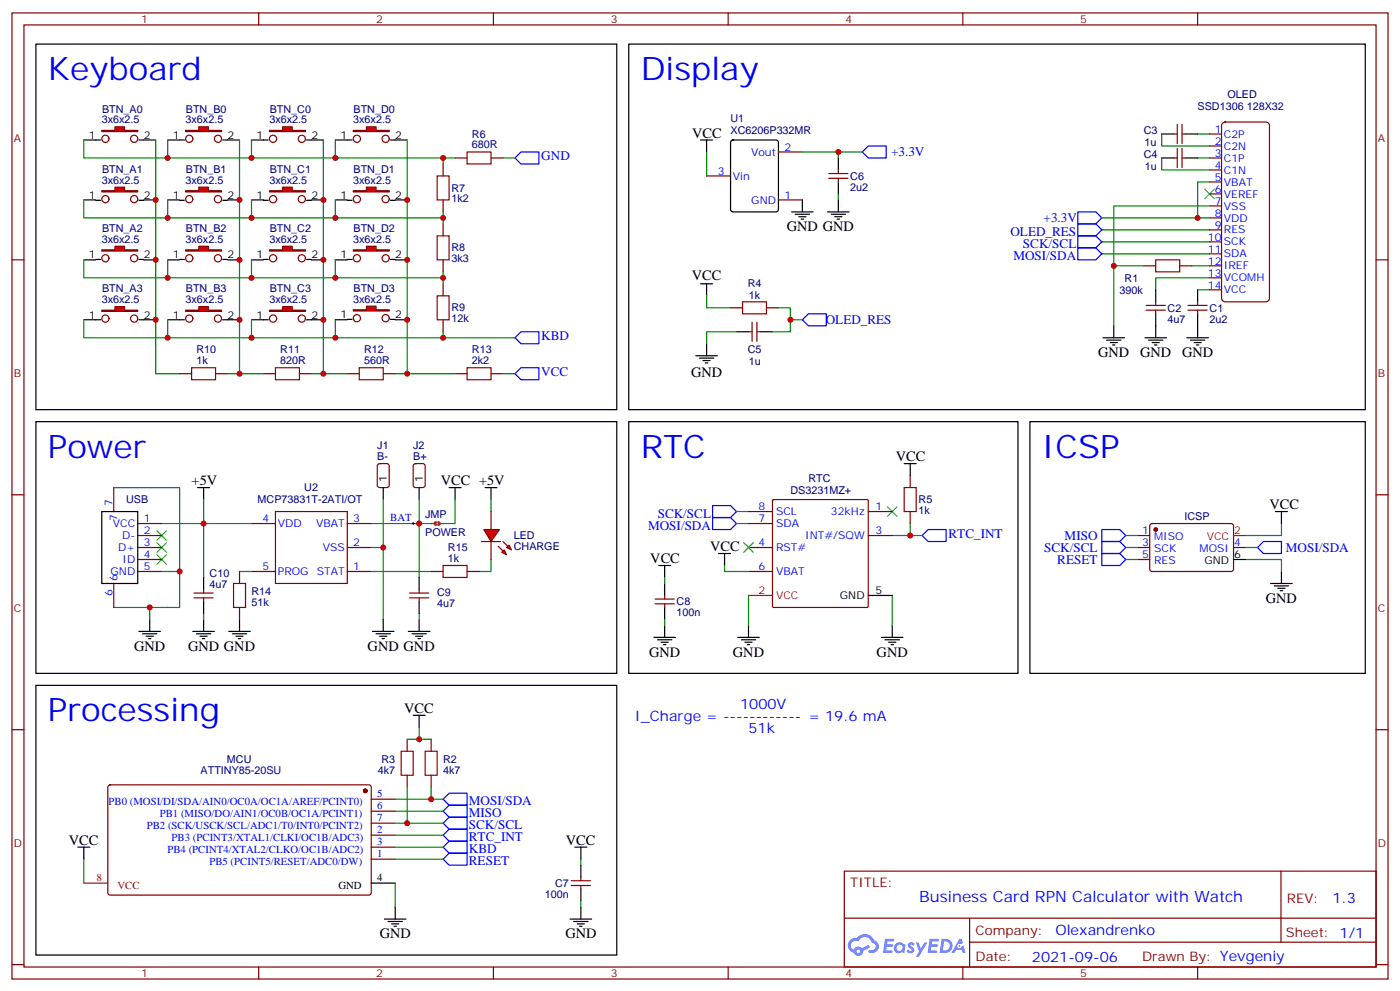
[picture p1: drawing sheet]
<svg xmlns="http://www.w3.org/2000/svg" width="412mm" height="292mm" viewBox="0 0 412 292" stroke-linecap="round" stroke-linejoin="round" font-family="sans-serif">
<g fill="none" stroke="#870000" stroke-width=".35">
<path d="M3.5 3.8h405.4v284.3h-405.4zM7.1 7.3h398.2v277.3h-398.2zM76.2 3.8v3.5M145.3 3.8v3.5M214.5 3.8v3.5M283.6 3.8v3.5M352.8 3.8v3.5M3.5 76.5h3.6M405.3 76.5h3.6M3.5 145.6h3.6M405.3 145.6h3.6M3.5 214.8h3.6"/>
<path d="M405.3 214.8h3.6M248.7 256.4h156.6v28.2h-156.6zM377.3 256.4v20.9M248.7 270.2h156.5M285.6 277.3h119.6M285.6 270.2v14.2M3.5 283.9h3.6M76.2 284.6v3.5M145.3 284.6v3.5M214.5 284.6v3.5M283.6 284.6v3.5M352.8 284.6v3.5"/>
<path d="M405.3 283.9h3.6"/>
</g>
<g fill="#5487ff">
<path d="M267.7 277.6a1.22 1.22 0 0 1 1.7 .2l-.4 .6a.47 .47 0 0 0-.3-.4 .47 .47 0 0 0-.5 .2l.1 .2a1.14 1.14 0 0 1 .8 1.8 1.14 1.14 0 0 1-1.9 0l-.2-.2 .5-.6 .7 .5a.29 .29 0 0 0 .3-.3 .29 .29 0 0 0-.2-.3 1.04 1.04 0 0 1-.6-1.7z"/>
<path d="M260.7 276.3h2.4l.3 .2-.2 .5-1.8 .1-.1 .8h1.5l.3 .4-.3 .4h-1.6l-.2 1.1h1.7l.2 .3-.2 .3-2.6 .1z"/>
<path d="M273.8 276.3h2.4l.3 .2-.1 .5-1.8 .1-.2 .8h1.6l.3 .4-.4 .4h-1.6l-.1 1.1h1.7l.2 .3-.2 .3-2.6 .1z"/>
<path d="M282.6 276.3h.7l.3 1.3-.6 .3a.69 .69 0 0 0-1 .3 .69 .69 0 0 0 .4 .9 .69 .69 0 0 0 .9-.6l.5-.2 .6 2.2h-.8l-.2-.9h-1.8l-.5 .9h-.8z"/>
<path d="M269.8 277.4h.8l.6 1.8 1.1-1.8h.9l-2.6 4.2h-.8l.9-1.5z"/>
<path d="M277.4 276.3l-.6 4.2h1.3a2.11 2.11 0 0 0 2.5-2.1 2.11 2.11 0 0 0-2.5-2.1zM278.1 277.1a1.39 1.39 0 0 1 1.7 1.4 1.39 1.39 0 0 1-1.8 1.3h-.3z"/>
<path d="M263.7 277.9a1.54 1.54 0 0 0-.1 2.2 1.54 1.54 0 0 0 2.2 .1l.6 .3 .3-2.3-.2-.3h-.4a1.49 1.49 0 0 0-2.4 0zM264 278.9a.94 .94 0 0 1 1.8 0 .94 .94 0 0 1-1.8 0z"/>
<path d="M250.4 276.7a2.18 2.18 0 0 0 1.1 3.7 1.44 1.44 0 0 0 1.6 .9 1.44 1.44 0 0 0 1.2-1.4l2-1.1-.5-.7-1.9 1a1.47 1.47 0 0 0-2.4 .4 1.39 1.39 0 0 1-.7-1.9 1.39 1.39 0 0 1 2-.5 2.12 2.12 0 0 1 2.2-1.3 2.12 2.12 0 0 1 1.9 1.7 1.14 1.14 0 0 1 1.1 1.4 1.14 1.14 0 0 1-1.7 .7 .43 .43 0 0 0-.5 .4 .43 .43 0 0 0 .4 .5 1.98 1.98 0 0 0 2.5-1.2 1.98 1.98 0 0 0-1.2-2.6 3.1 3.1 0 0 0-5.3-.6l-.9 .1zM252.3 280a.55 .55 0 0 1 1.1 0 .55 .55 0 0 1-1.1 0z"/>
<circle cx="282.6" cy="278.4" r=".26"/>
</g>
<path d="M24.7 41.2h3.5M42.3 41.2h3.6M374.3 171.7h6.3M375.4 172.4h4.2M376.4 173.1h2.1M377.1 173.8h.7M377.5 168.2v3.5" fill="none" stroke="#000" stroke-width=".35"/>
<path d="M324.6 155.9h5.2l1.8 1.7-1.8 1.8h-5.2zM324.6 159.4h5.2l1.8 1.7-1.8 1.8h-5.2zM324.6 162.9h5.2l1.8 1.8-1.8 1.7h-5.2zM370.4 161.1l1.8-1.7h5.3v3.5h-5.3z" fill="none" stroke="#00f" stroke-width=".35"/>
<path d="M377.5 154.1v3.5h-10.6M366.9 164.7h10.6v3.5" fill="none" stroke="#008700" stroke-width=".35"/>
<path d="M30 38.4h3.9v-1.1h2.8v1.1h3.9v.3h-10.6z" fill="#f00" stroke="#870000" stroke-width=".35"/>
<g fill="none" stroke="#870000" stroke-width=".35">
<circle cx="31" cy="40.9" r="1.06"/>
<circle cx="39.5" cy="40.9" r="1.06"/>
</g>
<path d="M24.7 58.8h3.5M28.2 41.2h1.4M40.9 41.2h1.4M42.3 58.8h3.6" fill="none" stroke="#000" stroke-width=".35"/>
<path d="M30 56.1h3.9v-1h2.8v1h3.9v.4h-10.6z" fill="#f00" stroke="#870000" stroke-width=".35"/>
<g fill="none" stroke="#870000" stroke-width=".35">
<circle cx="31" cy="58.6" r="1.06"/>
<circle cx="39.5" cy="58.6" r="1.06"/>
</g>
<path d="M28.2 59h1.4M40.9 59h1.4M24.7 76.5h3.5M42.3 76.5h3.6" fill="none" stroke="#000" stroke-width=".35"/>
<path d="M30 73.5h3.9v-1h2.8v1h3.9v.4h-10.6z" fill="#f00" stroke="#870000" stroke-width=".35"/>
<g fill="none" stroke="#870000" stroke-width=".35">
<circle cx="31" cy="76" r="1.06"/>
<circle cx="39.5" cy="76" r="1.06"/>
</g>
<path d="M28.2 76.4h1.4M40.9 76.4h1.4M24.7 94.1h3.5M42.3 94.1h3.6" fill="none" stroke="#000" stroke-width=".35"/>
<path d="M30 91.3h3.9v-1.1h2.8v1.1h3.9v.4h-10.6z" fill="#f00" stroke="#870000" stroke-width=".35"/>
<g fill="none" stroke="#870000" stroke-width=".35">
<circle cx="31" cy="93.8" r="1.06"/>
<circle cx="39.5" cy="93.8" r="1.06"/>
</g>
<path d="M49.4 41.2h3.5M67 41.2h3.6M28.2 94.1h1.4M40.9 94.1h1.4" fill="none" stroke="#000" stroke-width=".35"/>
<path d="M54.7 38.4h3.9v-1.1h2.8v1.1h3.9v.3h-10.6z" fill="#f00" stroke="#870000" stroke-width=".35"/>
<g fill="none" stroke="#870000" stroke-width=".35">
<circle cx="55.7" cy="40.9" r="1.06"/>
<circle cx="64.2" cy="40.9" r="1.06"/>
</g>
<path d="M52.9 41.2h1.4M65.6 41.2h1.4M49.4 76.5h3.5M67 76.5h3.6" fill="none" stroke="#000" stroke-width=".35"/>
<path d="M54.7 73.5h3.9v-1h2.8v1h3.9v.4h-10.6z" fill="#f00" stroke="#870000" stroke-width=".35"/>
<g fill="none" stroke="#870000" stroke-width=".35">
<circle cx="55.7" cy="76" r="1.06"/>
<circle cx="64.2" cy="76" r="1.06"/>
</g>
<path d="M52.9 76.4h1.4M65.6 76.4h1.4M49.4 94.1h3.5M67 94.1h3.6" fill="none" stroke="#000" stroke-width=".35"/>
<path d="M54.7 91.3h3.9v-1.1h2.8v1.1h3.9v.4h-10.6z" fill="#f00" stroke="#870000" stroke-width=".35"/>
<g fill="none" stroke="#870000" stroke-width=".35">
<circle cx="55.7" cy="93.8" r="1.06"/>
<circle cx="64.2" cy="93.8" r="1.06"/>
</g>
<path d="M49.4 58.8h3.5M67 58.8h3.6M52.9 94.1h1.4M65.6 94.1h1.4" fill="none" stroke="#000" stroke-width=".35"/>
<path d="M54.7 56.1h3.9v-1h2.8v1h3.9v.4h-10.6z" fill="#f00" stroke="#870000" stroke-width=".35"/>
<g fill="none" stroke="#870000" stroke-width=".35">
<circle cx="55.7" cy="58.6" r="1.06"/>
<circle cx="64.2" cy="58.6" r="1.06"/>
</g>
<path d="M52.9 59h1.4M65.6 59h1.4M74.1 41.2h3.5M91.7 41.2h3.5" fill="none" stroke="#000" stroke-width=".35"/>
<path d="M79.4 38.4h3.9v-1.1h2.8v1.1h3.9v.3h-10.6z" fill="#f00" stroke="#870000" stroke-width=".35"/>
<g fill="none" stroke="#870000" stroke-width=".35">
<circle cx="80.4" cy="40.9" r="1.06"/>
<circle cx="88.9" cy="40.9" r="1.06"/>
</g>
<path d="M74.1 58.8h3.5M77.6 41.2h1.4M90.3 41.2h1.4M91.7 58.8h3.5" fill="none" stroke="#000" stroke-width=".35"/>
<path d="M79.4 56.1h3.9v-1h2.8v1h3.9v.4h-10.6z" fill="#f00" stroke="#870000" stroke-width=".35"/>
<g fill="none" stroke="#870000" stroke-width=".35">
<circle cx="80.4" cy="58.6" r="1.06"/>
<circle cx="88.9" cy="58.6" r="1.06"/>
</g>
<path d="M77.6 59h1.4M90.3 59h1.4M74.1 76.5h3.5M91.7 76.5h3.5" fill="none" stroke="#000" stroke-width=".35"/>
<path d="M79.4 73.5h3.9v-1h2.8v1h3.9v.4h-10.6z" fill="#f00" stroke="#870000" stroke-width=".35"/>
<g fill="none" stroke="#870000" stroke-width=".35">
<circle cx="80.4" cy="76" r="1.06"/>
<circle cx="88.9" cy="76" r="1.06"/>
</g>
<path d="M77.6 76.4h1.4M90.3 76.4h1.4M74.1 94.1h3.5M91.7 94.1h3.5" fill="none" stroke="#000" stroke-width=".35"/>
<path d="M79.4 91.3h3.9v-1.1h2.8v1.1h3.9v.4h-10.6z" fill="#f00" stroke="#870000" stroke-width=".35"/>
<g fill="none" stroke="#870000" stroke-width=".35">
<circle cx="80.4" cy="93.8" r="1.06"/>
<circle cx="88.9" cy="93.8" r="1.06"/>
</g>
<path d="M98.8 41.2h3.5M116.4 41.2h3.5M77.6 94.1h1.4M90.3 94.1h1.4" fill="none" stroke="#000" stroke-width=".35"/>
<path d="M104.1 38.4h3.8v-1.1h2.9v1.1h3.9v.3h-10.6z" fill="#f00" stroke="#870000" stroke-width=".35"/>
<g fill="none" stroke="#870000" stroke-width=".35">
<circle cx="105.1" cy="40.9" r="1.06"/>
<circle cx="113.6" cy="40.9" r="1.06"/>
</g>
<path d="M98.8 58.8h3.5M102.3 41.2h1.4M115 41.2h1.4M116.4 58.8h3.5" fill="none" stroke="#000" stroke-width=".35"/>
<path d="M104.1 56.1h3.8v-1h2.9v1h3.9v.4h-10.6z" fill="#f00" stroke="#870000" stroke-width=".35"/>
<g fill="none" stroke="#870000" stroke-width=".35">
<circle cx="105.1" cy="58.6" r="1.06"/>
<circle cx="113.6" cy="58.6" r="1.06"/>
</g>
<path d="M102.3 59h1.4M115 59h1.4M98.8 76.5h3.5M116.4 76.5h3.5" fill="none" stroke="#000" stroke-width=".35"/>
<path d="M104.1 73.5h3.8v-1h2.9v1h3.9v.4h-10.6z" fill="#f00" stroke="#870000" stroke-width=".35"/>
<g fill="none" stroke="#870000" stroke-width=".35">
<path d="M130.5 48.3v3.5M130.5 58.8v3.6M130.5 65.9v3.5M130.5 76.5v3.5M130.5 83.5v3.6M130.5 94.1v3.5M52.9 110h3.5M63.5 110h3.5M77.6 110h3.5M88.2 110h3.5M102.3 110h3.5M112.9 110h3.5"/>
<path d="M193 177.7h5.6M193 176.3h5.6M195.8 175.3v1M195.8 177.7v1.1"/>
<circle cx="105.1" cy="76" r="1.06"/>
<circle cx="113.6" cy="76" r="1.06"/>
</g>
<g fill="none" stroke="#000" stroke-width=".35">
<path d="M102.3 76.4h1.4M115 76.4h1.4M98.8 94.1h3.5M116.4 94.1h3.5M194 166.4h3.6M195.8 166.4v3.6M195.8 171.7v3.6M195.8 178.8v3.5M192.6 187.6h6.4M193.7 188.3h4.2M194.7 189h2.1M195.4 189.7h.7"/>
<path d="M195.8 184.1v3.5"/>
</g>
<g fill="none" stroke="#008700" stroke-width=".35">
<path d="M45.9 41.2v68.8h7M49.4 41.2v5.3M49.4 58.8v5.3M70.6 41.2v68.8M74.1 41.2v5.3M74.1 58.8v5.3M98.8 41.2v5.3M98.8 58.8v5.3M119.9 41.2v68.8h-3.5M24.7 76.5v5.3h105.8M49.4 76.5v5.3M74.1 76.5v5.3"/>
<path d="M98.8 76.5v5.3M49.4 94.1v5.3M98.8 94.1v5.3M67 110h10.6M91.7 110h10.6"/>
</g>
<path d="M128.8 51.8h3.5v7h-3.5zM128.8 69.4h3.5v7.1h-3.5zM128.8 87.1h3.5v7h-3.5zM56.4 108.2h7.1v3.6h-7.1zM81.1 108.2h7.1v3.6h-7.1zM105.8 108.2h7.1v3.6h-7.1z" fill="none" stroke="#a10000" stroke-width=".35"/>
<path d="M104.1 91.2h3.8v-1.1h2.9v1.1h3.9v.3h-10.6z" fill="#f00" stroke="#870000" stroke-width=".35"/>
<g fill="none" stroke="#870000" stroke-width=".35">
<path d="M345.7 39.4h1.1M346.8 36.6v5.7M348.2 36.6v5.7M348.2 39.4h1M356.3 39.4h3.5M360.1 36.3l.8-.4h12l.6 .2 .4 .5v51.2l-.2 .6-.5 .4h-12.3l-.6-.2-.4-.5-.1-51.1zM134.1 46.5h3.5M144.6 46.5h3.6M244.1 51.1h5.7M244.1 52.5h5.7M246.9 50v1.1M246.9 52.5v1.1"/>
<path d="M345.7 46.5h1.1M346.8 43.7v5.6M348.2 43.7v5.6M348.2 46.5h1M356.3 46.5h3.5M356.3 43h3.5M356.3 50h3.5M356.3 53.6h3.5M356.3 57.1h3.5M336.9 78.2h3.5M347.5 78.2h3.5M356.3 78.2h3.5"/>
<path d="M356.3 60.6h3.5M356.3 64.1h3.5M356.3 67.7h3.5M356.3 71.2h3.5M356.3 74.7h3.5M215.2 90.6h3.5M220.5 97.6h1M221.5 94.8v5.7M223 94.8v5.7M223 97.6h1M225.8 90.6h3.5M337.6 89.9h5.7"/>
<path d="M337.6 91.3h5.7M340.4 88.8v1.1M340.4 91.3v1.1M350 89.9h5.6M350 91.3h5.6M352.8 88.8v1.1M352.8 91.3v1.1M356.3 81.8h3.5M356.3 85.3h3.5M134.1 110h3.5M144.6 110h3.6M111.4 136.7l.4-.2h2.1l.7 .4 .1 5.9-.5 .7h-2.4l-.6-.5-.1-5.8z"/>
<path d="M121.9 136.7l.5-.2h2.1l.7 .4v5.9l-.4 .7h-2.4l-.6-.5-.1-5.8zM268.1 140v3.5M74.1 154.1h7M81.1 150.6h21.2v21.1h-21.2zM102.3 154.1h7.1M268.1 150.6v3.5M335.1 157.6h3.6M338.9 154.3l.5-.2h23.5l.5 .7-.1 13-.6 .4-23.6-.1-.4-.6v-12.7zM74.1 168.2h7M102.3 168.2h7.1M102.3 161.1h7.1M335.1 161.1h3.6"/>
<path d="M335.1 164.7h3.6M363.4 161.1h3.5M119.9 217.6v3.5M127 217.6v3.5M32 231.2l.5-.2 76.4 .1 .5 .6-.1 31.3-.6 .5-76.5-.1-.5-.7v-31zM109.4 238.8h7M109.4 235.2h7M119.9 228.2v3.5M127 228.2v3.5M109.4 242.3h7M109.4 249.3h7M109.4 245.8h7"/>
<path d="M109.4 252.9h7M168.3 259.2h5.6M171.1 258.2v1M168.3 260.6h5.6M171.1 260.6v1.1"/>
<circle cx="105.1" cy="93.7" r="1.06"/>
<circle cx="113.6" cy="93.7" r="1.06"/>
</g>
<g fill="none" stroke="#000" stroke-width=".35">
<path d="M10.6 13h171.1v107.6h-171.1zM185.2 13h217v107.6h-217zM342.2 39.4h3.5M349.2 39.4h3.6M246.9 46.5v3.5M246.9 53.6v3.5M342.2 46.5h3.5M349.2 46.5h3.6M102.3 94h1.4M115 94h1.4M206.4 83.5h3.5M208.1 83.5v3.6"/>
<path d="M217 97.6h3.5M224 97.6h3.5M324.9 99.4h6.4M328.1 95.9v3.5M340.4 85.3v3.5M340.4 92.4v3.5M352.8 85.3v3.5M352.8 92.4v3.5M205 104.7h6.3M206 105.4h4.3M207.1 106.1h2.1M207.8 106.8h.7"/>
<path d="M208.1 101.2v3.5M326 100.1h4.2M327 100.8h2.1M327.7 101.5h.7M10.6 124.1h171.1v74.1h-171.1zM185.2 124.1h114.7v74.1h-114.7zM266.3 136.5h3.6M268.1 136.5v3.5M303.4 124.1h98.8v74.1h-98.8zM58.2 143.5h3.5M60 143.5v3.5M112.9 143.5v3.5"/>
<path d="M123.5 143.5v3.5M132.3 143.5h3.5M134.1 143.5v3.5M142.9 143.5h3.5M144.6 143.5v3.5M375.7 150.6h3.5M377.5 150.6v3.5M211.7 162.9h3.5M213.4 162.9v3.5M363.4 164.7h3.5M40.9 185.8h6.4M42 186.5h4.2"/>
<path d="M43 187.3h2.2M43.7 188h.7M44.1 182.3v3.5M56.8 185.8h6.3M57.9 186.5h4.2M58.9 187.3h2.1M59.6 188h.7M60 182.3v3.5M67.4 185.8h6.3M68.4 186.5h4.3M69.5 187.3h2.1M70.2 188h.7"/>
<path d="M70.6 182.3v3.5M109.7 185.8h6.4M110.8 186.5h4.2M111.8 187.3h2.1M112.5 188h.7M112.9 182.3v3.5M120.3 185.8h6.3M121.4 186.5h4.2M122.4 187.3h2.1M123.1 188h.7M123.5 182.3v3.5M259.6 187.6h6.4"/>
<path d="M260.7 188.3h4.2M261.8 189h2.1M262.5 189.7h.7M262.8 184.1v3.5M10.6 201.7h171.1v79.4h-171.1zM121.7 210.5h3.5M123.5 210.5v3.6M22.9 249.3h3.6M24.7 249.3v3.6M109.4 259.9h7M169.3 249.3h3.6M171.1 249.3v3.6"/>
<path d="M171.1 254.6v3.6M113.2 270.5h6.4M114.3 271.2h4.2M115.4 271.9h2.1M116.1 272.6h.7M116.4 267v3.5M167.9 270.5h6.4M169 271.2h4.2M170 271.9h2.2M170.7 272.6h.7M171.1 261.7v3.5M171.1 267v3.5"/>
</g>
<g fill="none" stroke="#00f" stroke-width=".35">
<path d="M151.7 46.5l1.8-1.8h5.2v3.6h-5.2zM317.5 73h5.3l1.8 1.7-1.8 1.8h-5.3zM317.5 69.4h5.3l1.8 1.8-1.8 1.8h-5.3zM317.5 65.9h5.3l1.8 1.8-1.8 1.7h-5.3zM153.5 97.6h5.2v3.6h-5.2l-1.8-1.8zM236.4 94.1l1.7-1.7h5.3v3.5h-5.3zM151.7 110l1.8-1.8h5.2v3.6h-5.2zM209.9 148.8h5.3l1.8 1.8-1.8 1.7h-5.3zM209.9 152.3h5.3l1.8 1.8-1.8 1.8h-5.3zM271.6 157.6l1.8-1.7h5.3v3.5h-5.3zM132.3 237h5.3v3.5h-5.3l-1.8-1.7zM132.3 233.5h5.3v3.5h-5.3l-1.8-1.8z"/>
<path d="M132.3 251.1h5.3v3.5h-5.3l-1.8-1.7zM132.3 247.6h5.3v3.5h-5.3l-1.8-1.8zM132.3 244.1h5.3v3.5h-5.3l-1.8-1.8zM132.3 240.5h5.3v3.6h-5.3l-1.8-1.8z"/>
</g>
<g fill="none" stroke="#008700" stroke-width=".35">
<path d="M342.2 39.4v3.6h14.1M352.8 39.4h3.5M24.7 41.2v5.3h105.8v1.8M24.7 58.8v5.3h105.8v-1.7M95.2 41.2v68.8M130.5 46.5h3.6M148.2 46.5h3.5M352.8 46.5h3.5M130.5 64.1v1.8M324.6 74.7h31.7M324.6 71.2h31.7M324.6 67.7h31.7"/>
<path d="M351 78.2h5.3M24.7 94.1v5.3h105.8v-1.8M74.1 94.1v5.3M130.5 80v3.5M130.5 99.4h21.2M208.1 87.1v3.5h7.1M217 97.6h-8.9v3.6M229.3 90.6h3.5v3.5h3.6M232.8 94.1v3.5h-5.3M352.8 85.3h3.5M356.3 81.8h-15.9v3.5M119.9 110h14.2"/>
<path d="M148.2 110h3.5M47.6 154.1h26.5M60 147v23M109.4 154.1h14.1v15.9M112.9 147v14.1M123.5 147v7.1M217 150.6h3.5M217 154.1h3.5M262.8 157.6h8.8M268.1 154.1v3.5M331.6 157.6h3.5M33.5 178.8h15.9"/>
<path d="M70.6 168.2h3.5M109.4 161.1h3.5v21.2M109.4 168.2h17.6M144.6 164.7v3.5h-3.5M195.8 170v1.7M262.8 175.3v8.8M331.6 161.1h3.5M331.6 164.7h3.5M366.9 161.1h3.5M60 180.6v1.7M123.5 180.6v1.7M195.8 182.3v1.8"/>
<path d="M119.9 217.6h7.1M123.5 214.1v3.5M116.4 235.2h14.1M116.4 238.8h14.1M119.9 231.7v10.6M127 231.7v3.5M24.7 252.9v7M116.4 242.3h14.1M116.4 245.8h14.1M116.4 249.3h14.1M116.4 252.9h14.1M116.4 259.9v7.1"/>
<path d="M171.1 252.9v1.7M171.1 265.2v1.8"/>
</g>
<path d="M137.6 44.7h7v3.6h-7zM340.4 76.5h7.1v3.5h-7.1zM218.7 88.8h7.1v3.6h-7.1zM137.6 108.2h7v3.6h-7zM266.3 143.5h3.6v7.1h-3.6zM118.2 221.1h3.5v7.1h-3.5zM125.2 221.1h3.6v7.1h-3.6z" fill="none" stroke="#a10000" stroke-width=".35"/>
<path d="M354.9 55.7l2.8 2.8M357.7 55.7l-2.8 2.8M46.2 159.7l2.8 2.9M46.2 156.2l2.8 2.8M49 159.7l-2.8 2.9M49 156.2l-2.8 2.8M46.2 163.3l2.8 2.8M49 163.3l-2.8 2.8" fill="none" stroke="#3c3" stroke-width=".35"/>
<g fill="#870000" stroke="#870000" stroke-width=".35">
<circle cx="107.6" cy="232.8" r=".53"/>
<circle cx="340.4" cy="155.9" r=".53"/>
</g>
<path d="M363.4 157.6h3.5M24.7 259.9h7" fill="none" stroke="#f00" stroke-width=".35"/>
<path d="M128.4 153.7l-.3 .4 .3 .3M129.1 153.7l.4 .4-.4 .3" fill="none" stroke="#8c2424" stroke-width=".71"/>
<path d="M127 154.1h.7M129.8 154.1h.7" fill="none" stroke="#8c2424" stroke-width=".35"/>
<g fill="#8c2424">
<circle cx="127" cy="154.1" r=".18"/>
<circle cx="130.5" cy="154.1" r=".18"/>
</g>
<path d="M123.5 154.1h3.5M134.1 147v7.1h-3.6M144.6 147v3.6" fill="none" stroke="#008700" stroke-width=".35"/>
<path d="M261.4 149.2l2.8 2.8M264.2 149.2l-2.8 2.8" fill="none" stroke="#3c3" stroke-width=".35"/>
<path d="M68.8 171.7h3.5v7.1h-3.5zM130.5 166.4h7.1v3.6h-7.1z" fill="none" stroke="#a10000" stroke-width=".35"/>
<path d="M57.1 176h5.7M57.1 174.6h5.7M60 173.5v1.1M60 176v1M70.6 168.2v3.5M70.6 178.8v3.5M120.6 176h5.7M120.6 174.6h5.7M123.5 173.5v1.1M123.5 176v1M127 168.2h3.5M137.6 168.2h3.5" fill="none" stroke="#870000" stroke-width=".35"/>
<path d="M60 170v3.5M60 177v3.6M123.5 170v3.5M123.5 177v3.6" fill="none" stroke="#000" stroke-width=".35"/>
<g fill="#f00" stroke="#870000" stroke-width=".35">
<path d="M142.5 155.9h4.6l-2.5 3.5z"/>
<path d="M141.8 159.4h5.7z"/>
</g>
<g fill="#870000" stroke="#870000" stroke-width=".35">
<path d="M148.2 159.4l1.4 1.4z"/>
<path d="M146.8 160.8l1.4 1.4z"/>
</g>
<g fill="#f00" stroke="#870000" stroke-width=".35">
<path d="M149.2 161.1l.7-.7 .7 1.5z"/>
<path d="M148.5 161.9l.7 1.4-1.4-.7z"/>
</g>
<g fill="none" stroke="#870000" stroke-width=".35">
<path d="M208.1 51.8h7.1M229.3 58.8h7.1M229.3 44.7h7.1M33.5 143.5v7.1M40.6 157.6h7M40.6 154.1h7M144.6 150.6v5.3M144.6 159.4v5.3M220.5 150.6h7M220.5 154.1h7M227.6 147.2l.3-.2h27.5l.3 .2 .1 31.2-.2 .3-27.7 .1-.3-.2zM255.8 150.6h7"/>
<path d="M255.8 157.6h7M33.5 171.7v7.1M40.6 161.1h7M40.6 168.2h7M40.6 164.7h7M220.5 161.1h7M220.5 168.2h7"/>
</g>
<g fill="none" stroke="#008700" stroke-width=".35">
<path d="M208.1 44.7v7.1M236.4 44.7h17.6M246.9 44.7v1.8M246.9 57.1v1.7M342.2 46.5v3.5h14.1M356.3 53.6h-3.5v10.5M324.6 64.1h31.7M328.1 78.2h8.8M356.3 60.6h-28.2v35.3M33.5 143.5h19.4v35.3h-3.5M44.1 178.8v3.5M47.6 168.2h5.3"/>
<path d="M213.4 166.4v1.8h7.1M220.5 175.3v8.8"/>
</g>
<path d="M121.4 154.1h.7M121.7 153.7v.7" fill="none" stroke="#000" stroke-width=".29"/>
<g fill="none" stroke="#000" stroke-width=".35">
<path d="M206.4 41.2h3.5M208.1 41.2v3.5M215.4 41.4l.5-.2h12.7l.7 .4v20.1l-.5 .6-12.9 .1-.7-.5v-20zM236.4 58.8v3.6M246.9 58.8v3.6M233.2 62.4h6.3M234.2 63.1h4.3M235.3 63.8h2.1M236 64.5h.7M243.8 62.4h6.3M244.8 63.1h4.3M245.9 63.8h2.1"/>
<path d="M246.6 64.5h.7M337.3 99.4h6.3M340.4 95.9v3.5M349.6 99.4h6.4M352.8 95.9v3.5M338.3 100.1h4.2M339.4 100.8h2.1M340.1 101.5h.7M350.7 100.1h4.2M351.7 100.8h2.1M352.4 101.5h.7M30 150.6h10.6v21.1h-10.6z"/>
<path d="M255.8 175.3h7M217.3 187.6h6.4M218.4 188.3h4.2M219.4 189h2.1M220.1 189.7h.7M220.5 184.1v3.5"/>
</g>
<path d="M254 44.7l1.8-1.7h5.3v3.5h-5.3zM317.5 62.4h5.3l1.8 1.7-1.8 1.8h-5.3z" fill="none" stroke="#00f" stroke-width=".35"/>
<path d="M220.5 175.3h7" fill="none" stroke="#f00" stroke-width=".35"/>
<path d="M219.1 159.7l2.8 2.9M221.9 159.7l-2.8 2.9" fill="none" stroke="#3c3" stroke-width=".35"/>
<g fill="#c00">
<circle cx="49.4" cy="81.8" r=".88"/>
<circle cx="74.1" cy="81.8" r=".88"/>
<circle cx="98.8" cy="81.8" r=".88"/>
<circle cx="45.9" cy="94.1" r=".88"/>
<circle cx="70.6" cy="110" r=".88"/>
<circle cx="119.9" cy="94.1" r=".88"/>
<circle cx="45.9" cy="76.5" r=".88"/>
<circle cx="70.6" cy="76.5" r=".88"/>
<circle cx="70.6" cy="58.8" r=".88"/>
<circle cx="70.6" cy="94.1" r=".88"/>
<circle cx="95.3" cy="58.8" r=".88"/>
<circle cx="95.3" cy="76.5" r=".88"/>
<circle cx="95.3" cy="94.1" r=".88"/>
<circle cx="119.9" cy="76.5" r=".88"/>
<circle cx="119.9" cy="58.8" r=".88"/>
<circle cx="95.3" cy="110" r=".88"/>
<circle cx="49.4" cy="46.5" r=".88"/>
<circle cx="74.1" cy="46.5" r=".88"/>
<circle cx="98.8" cy="46.5" r=".88"/>
<circle cx="45.9" cy="58.8" r=".88"/>
<circle cx="49.4" cy="64.1" r=".88"/>
<circle cx="74.1" cy="64.1" r=".88"/>
<circle cx="98.8" cy="64.1" r=".88"/>
<circle cx="130.5" cy="64.1" r=".88"/>
<circle cx="130.5" cy="81.8" r=".88"/>
<circle cx="49.4" cy="99.4" r=".88"/>
<circle cx="98.8" cy="99.4" r=".88"/>
<circle cx="74.1" cy="99.4" r=".88"/>
<circle cx="268.1" cy="157.6" r=".88"/>
<circle cx="130.5" cy="46.5" r=".88"/>
<circle cx="130.5" cy="99.4" r=".88"/>
<circle cx="119.9" cy="110" r=".88"/>
<circle cx="123.5" cy="217.6" r=".88"/>
<circle cx="119.9" cy="242.3" r=".88"/>
<circle cx="127" cy="235.2" r=".88"/>
<circle cx="60" cy="154.1" r=".88"/>
<circle cx="123.5" cy="154.1" r=".88"/>
<circle cx="112.9" cy="161.1" r=".88"/>
<circle cx="232.8" cy="94.1" r=".88"/>
<circle cx="246.9" cy="44.7" r=".88"/>
<circle cx="352.8" cy="64.1" r=".88"/>
<circle cx="328.1" cy="78.2" r=".88"/>
<circle cx="52.9" cy="168.2" r=".88"/>
<circle cx="44.1" cy="178.8" r=".88"/>
</g>
<g font-size="9.5" fill="#00f">
<text x="14.1" y="23.6">Keyboard</text>
<text x="188.7" y="23.6">Display</text>
<text x="14.1" y="134.7">Power</text>
<text x="188.7" y="134.7">RTC</text>
<text x="306.9" y="134.7">ICSP</text>
<text x="14.1" y="212.3">Processing</text>
</g>
<text font-size="4.6" fill="#00f" x="270.8" y="265.4">Business Card RPN Calculator with Watch</text>
<g font-size="4.2">
<text x="203.9" y="40.5">VCC</text>
<text x="231.8" y="68">GND GND</text>
<text x="203.8" y="82.3">VCC</text>
<text x="323.5" y="105.1">GND</text>
<text x="335.8" y="105.1">GND</text>
<text x="348.2" y="105.1">GND</text>
<text x="203.6" y="110.9">GND</text>
<text x="263.9" y="135.7">VCC</text>
<text x="56.4" y="142.8">+5V</text>
<text x="129.8" y="142.8">VCC +5V</text>
<text x="373.9" y="149.9">VCC</text>
<text x="191.6" y="165.7">VCC</text>
<text x="209.2" y="162.2">VCC</text>
<text x="372.9" y="177.4">GND</text>
<text x="39.5" y="191.5">GND</text>
<text x="55.4" y="191.5">GND GND</text>
<text x="108.3" y="191.5">GND GND</text>
<text x="191.2" y="193.3">GND</text>
<text x="215.9" y="193.3">GND</text>
<text x="258.2" y="193.3">GND</text>
<text x="119.1" y="209.8">VCC</text>
<text x="20.3" y="248.6">VCC</text>
<text x="166.7" y="248.6">VCC</text>
<text x="111.9" y="276.2">GND</text>
<text x="166.5" y="276.2">GND</text>
</g>
<g font-size="4.2" fill="#00f">
<text x="218" y="208.8">1000V</text>
<text x="187" y="212.3">I_Charge = ------------ = 19.6 mA</text>
<text x="220.5" y="215.8">51k</text>
<text x="392.5" y="265.7">1.3</text>
<text x="310.9" y="275.2">Olexandrenko</text>
<text x="304" y="283">2021-09-06</text>
</g>
<g font-size="3.9" fill="#00f">
<text x="159.5" y="47.2">GND</text>
<text x="262.5" y="46">+3.3V</text>
<text x="307.4" y="65.4">+3.3V</text>
<text x="297.6" y="69.4">OLED_RES</text>
<text x="298.5" y="76.5">MOSI/SDA</text>
<text x="301.3" y="73">SCK/SCL</text>
<text x="243.3" y="95.4">OLED_RES</text>
<text x="159.5" y="100.1">KBD</text>
<text x="159.5" y="110.7">VCC</text>
<text x="190.9" y="155.9">MOSI/SDA</text>
<text x="193.7" y="152.3">SCK/SCL</text>
<text x="279.4" y="158.3">RTC_INT</text>
<text x="313.6" y="158.9">MISO</text>
<text x="307.6" y="162.4">SCK/SCL</text>
<text x="311.5" y="166">RESET</text>
<text x="378.8" y="162.4">MOSI/SDA</text>
<text x="138.1" y="237">MOSI/SDA</text>
<text x="138.1" y="244.1">SCK/SCL</text>
<text x="138.1" y="240.5">MISO</text>
<text x="138.1" y="251.1">KBD</text>
<text x="138.1" y="247.6">RTC_INT</text>
<text x="138.1" y="254.6">RESET</text>
</g>
<g font-size="3.9" fill="#800">
<text x="250.5" y="261">TITLE:</text>
<text x="379.1" y="265.7">REV:</text>
<text x="287.4" y="275.2">Company:</text>
<text x="378.7" y="275.8">Sheet: 1/1</text>
<text x="287.4" y="282.9">Date:</text>
<text x="336.4" y="282.9">Drawn By: Yevgeniy</text>
</g>
<g font-size="3.2" fill="#800">
<text x="41.6" y="6.8">1</text>
<text x="110.8" y="6.8">2</text>
<text x="179.9" y="6.8">3</text>
<text x="249.1" y="6.8">4</text>
<text x="318.2" y="6.8">5</text>
<text x="4.1" y="41.9">A</text>
<text x="405.9" y="41.9">A</text>
<text x="4.1" y="111.1">B</text>
<text x="405.9" y="111.1">B</text>
<text x="4.1" y="180.2">C</text>
<text x="405.9" y="180.2">C</text>
<text x="4.1" y="249.3">D</text>
<text x="405.9" y="249.3">D</text>
<text x="41.6" y="287.6">1</text>
<text x="110.8" y="287.6">2</text>
<text x="179.9" y="287.6">3</text>
<text x="249.1" y="287.6">4</text>
<text x="318.2" y="287.6">5</text>
</g>
<g font-size="3.2" fill="#000080">
<text x="361.6" y="28.9">OLED</text>
<text x="30.1" y="33.2">BTN_A0</text>
<text x="54.8" y="33.2">BTN_B0</text>
<text x="79.4" y="33.2">BTN_C0</text>
<text x="104.1" y="33.2">BTN_D0</text>
<text x="215.2" y="35.9">U1</text>
<text x="352.8" y="32.4">SSD1306 128X32</text>
<text x="30" y="36.3">3x6x2.5</text>
<text x="54.7" y="36.3">3x6x2.5</text>
<text x="79.4" y="36.3">3x6x2.5</text>
<text x="104.1" y="36.3">3x6x2.5</text>
<text x="139" y="40.5">R6</text>
<text x="215.2" y="39.4">XC6206P332MR</text>
<text x="336.9" y="39.4">C3</text>
<text x="139" y="43.7">680R</text>
<text x="336.9" y="46.5">C4</text>
<text x="337.2" y="43">1u</text>
<text x="30.1" y="50.9">BTN_A1</text>
<text x="54.8" y="50.9">BTN_B1</text>
<text x="79.4" y="50.9">BTN_C1</text>
<text x="104.1" y="50.9">BTN_D1</text>
<text x="250.5" y="52.9">C6</text>
<text x="337.3" y="50">1u</text>
<text x="30" y="54">3x6x2.5</text>
<text x="54.7" y="54">3x6x2.5</text>
<text x="79.4" y="54">3x6x2.5</text>
<text x="104.1" y="54">3x6x2.5</text>
<text x="133" y="59.5">1k2</text>
<text x="133" y="56.4">R7</text>
<text x="250.5" y="56.1">2u2</text>
<text x="30" y="71.4">3x6x2.5</text>
<text x="30.1" y="68.3">BTN_A2</text>
<text x="54.7" y="71.4">3x6x2.5</text>
<text x="54.8" y="68.3">BTN_B2</text>
<text x="79.4" y="71.4">3x6x2.5</text>
<text x="79.4" y="68.3">BTN_C2</text>
<text x="104.1" y="71.4">3x6x2.5</text>
<text x="104.1" y="68.3">BTN_D2</text>
<text x="133" y="77.2">3k3</text>
<text x="133" y="74">R8</text>
<text x="331.3" y="82.9">R1</text>
<text x="30" y="89.2">3x6x2.5</text>
<text x="30.1" y="86.1">BTN_A3</text>
<text x="54.7" y="89.2">3x6x2.5</text>
<text x="54.8" y="86.1">BTN_B3</text>
<text x="79.4" y="89.2">3x6x2.5</text>
<text x="79.4" y="86.1">BTN_C3</text>
<text x="104.1" y="89.1">3x6x2.5</text>
<text x="104.1" y="86">BTN_D3</text>
<text x="220.3" y="84.6">R4</text>
<text x="220.6" y="88.1">1k</text>
<text x="329.7" y="86.4">390k</text>
<text x="133" y="94.8">12k</text>
<text x="133" y="91.7">R9</text>
<text x="344" y="95">4u7</text>
<text x="344" y="91.7">C2</text>
<text x="356.3" y="95">2u2</text>
<text x="356.3" y="91.7">C1</text>
<text x="57.9" y="107.2">1k</text>
<text x="57.9" y="104">R10</text>
<text x="82.6" y="107.2">820R</text>
<text x="82.6" y="104">R11</text>
<text x="107.3" y="107.2">560R</text>
<text x="107.3" y="104">R12</text>
<text x="139" y="107.2">2k2</text>
<text x="139" y="104">R13</text>
<text x="220.3" y="104">C5</text>
<text x="220.5" y="107.5">1u</text>
<text x="111.1" y="135.4">B-</text>
<text x="111.1" y="132.3">J1</text>
<text x="121.7" y="135.4">B+</text>
<text x="121.7" y="132.3">J2</text>
<text x="238.1" y="141.7">RTC</text>
<text x="37.1" y="148.2">USB</text>
<text x="75.9" y="148.1">MCP73831T-2ATI/OT</text>
<text x="89.6" y="144.6">U2</text>
<text x="232.8" y="145.3">DS3231MZ+</text>
<text x="270.6" y="148.1">R5</text>
<text x="125.2" y="152.3">JMP</text>
<text x="270.6" y="151.3">1k</text>
<text x="348.9" y="153">ICSP</text>
<text x="125.2" y="157.6">POWER</text>
<text x="151.3" y="162">CHARGE</text>
<text x="151.3" y="158.8">LED</text>
<text x="131.9" y="165.4">1k</text>
<text x="131.9" y="162.2">R15</text>
<text x="61.7" y="173.2">4u7</text>
<text x="61.7" y="170">C10</text>
<text x="74.1" y="178.5">51k</text>
<text x="74.1" y="175.3">R14</text>
<text x="128.8" y="178.8">4u7</text>
<text x="128.8" y="175.6">C9</text>
<text x="199.3" y="178.2">C8</text>
<text x="199.3" y="181.4">100n</text>
<text x="59.1" y="227.8">ATTINY85-20SU</text>
<text x="66.9" y="224.6">MCU</text>
<text x="111.3" y="227.9">4k7</text>
<text x="112.4" y="224.6">R3</text>
<text x="130.5" y="227.9">4k7</text>
<text x="130.5" y="224.6">R2</text>
<text x="163.5" y="261.1">C7</text>
<text x="160.5" y="264.3">100n</text>
</g>
<g font-size="3.2">
<text x="26.2" y="40.9">1</text>
<text x="42.3" y="40.9">2</text>
<text x="50.9" y="40.9">1</text>
<text x="67" y="40.9">2</text>
<text x="75.6" y="40.9">1</text>
<text x="91.7" y="40.9">2</text>
<text x="100.3" y="40.9">1</text>
<text x="116.4" y="40.9">2</text>
<text x="26.2" y="58.6">1</text>
<text x="42.3" y="58.6">2</text>
<text x="50.9" y="58.6">1</text>
<text x="67" y="58.6">2</text>
<text x="75.6" y="58.6">1</text>
<text x="91.7" y="58.6">2</text>
<text x="100.3" y="58.6">1</text>
<text x="116.4" y="58.6">2</text>
<text x="26.2" y="76">1</text>
<text x="42.3" y="76">2</text>
<text x="50.9" y="76">1</text>
<text x="67" y="76">2</text>
<text x="75.6" y="76">1</text>
<text x="91.7" y="76">2</text>
<text x="100.3" y="76">1</text>
<text x="116.4" y="76">2</text>
<text x="26.2" y="93.8">1</text>
<text x="42.3" y="93.8">2</text>
<text x="50.9" y="93.8">1</text>
<text x="67" y="93.8">2</text>
<text x="75.6" y="93.8">1</text>
<text x="91.7" y="93.8">2</text>
<text x="100.3" y="93.7">1</text>
<text x="116.4" y="93.7">2</text>
<text x="113.9" y="141.7" transform="rotate(-90 113.9 141.7)">1</text>
<text x="124.5" y="141.7" transform="rotate(-90 124.5 141.7)">1</text>
<text x="354.8" y="166.1">GND</text>
<text x="363.5" y="164.3">6</text>
<text x="247.4" y="176.3">GND</text>
<text x="257.9" y="174.9">5</text>
<text x="99.7" y="261.5">GND</text>
<text x="111.1" y="259.2">4</text>
</g>
<g font-size="3.2" fill="#00f">
<text x="357.8" y="39.1">1</text>
<text x="360.5" y="40.5">C2P</text>
<text x="221.2" y="45.8">Vout</text>
<text x="231.1" y="44.4">2</text>
<text x="357.8" y="42.6">2</text>
<text x="357.8" y="46.1">3</text>
<text x="360.5" y="44">C2N</text>
<text x="360.5" y="47.6">C1P</text>
<text x="211.4" y="51.4">3</text>
<text x="215.9" y="52.8">Vin</text>
<text x="357.8" y="49.7">4</text>
<text x="357.8" y="53.2">5</text>
<text x="360.5" y="51.1">C1N</text>
<text x="221.3" y="59.9">GND</text>
<text x="231.1" y="58.5">1</text>
<text x="357.8" y="56.7">6</text>
<text x="360.5" y="54.6">VBAT</text>
<text x="360.5" y="58.1">VEREF</text>
<text x="357.8" y="60.3">7</text>
<text x="357.8" y="63.8">8</text>
<text x="360.5" y="61.7">VSS</text>
<text x="360.5" y="65.2">VDD</text>
<text x="355.8" y="70.8">10</text>
<text x="357.8" y="67.3">9</text>
<text x="360.5" y="68.7">RES</text>
<text x="355.8" y="74.4">11</text>
<text x="355.8" y="77.9">12</text>
<text x="360.5" y="72.2">SCK</text>
<text x="360.5" y="75.8">SDA</text>
<text x="355.8" y="81.4">13</text>
<text x="360.5" y="79.3">IREF</text>
<text x="360.5" y="82.8">VCOMH</text>
<text x="355.8" y="84.9">14</text>
<text x="360.5" y="86.4">VCC</text>
<text x="33.2" y="148.8" transform="rotate(-90 33.2 148.8)">7</text>
<text x="33.3" y="155.2">VCC</text>
<text x="34.6" y="153.3" transform="rotate(-90 34.6 153.3)">7</text>
<text x="42.3" y="153.7">1</text>
<text x="77.4" y="153.7">4</text>
<text x="81.8" y="155.2">VDD</text>
<text x="93.1" y="155.2">VBAT</text>
<text x="104.1" y="153.7">3</text>
<text x="115" y="153.4">BAT</text>
<text x="223.4" y="153.7">7</text>
<text x="223.4" y="150.2">8</text>
<text x="228.6" y="155.2">SDA</text>
<text x="228.6" y="151.6">SCL</text>
<text x="244.7" y="151.6">32kHz</text>
<text x="257.9" y="150.2">1</text>
<text x="36" y="158.7">D-</text>
<text x="42.3" y="157.3">2</text>
<text x="42.3" y="160.8">3</text>
<text x="104.1" y="160.8">2</text>
<text x="223.4" y="160.8">4</text>
<text x="237.2" y="158.7">INT#/SQW</text>
<text x="257.9" y="157.3">3</text>
<text x="336.5" y="157.3">1</text>
<text x="336.5" y="160.8">3</text>
<text x="340" y="159">MISO</text>
<text x="363.5" y="160.8">4</text>
<text x="34.8" y="162.2">D+</text>
<text x="36.1" y="165.7">ID</text>
<text x="42.3" y="164.3">4</text>
<text x="42.3" y="167.9">5</text>
<text x="77.4" y="167.9">5</text>
<text x="95.1" y="162.2">VSS</text>
<text x="104.1" y="167.9">1</text>
<text x="223.4" y="167.9">6</text>
<text x="228.6" y="162.2">RST#</text>
<text x="336.5" y="164.3">5</text>
<text x="340" y="162.6">SCK</text>
<text x="340" y="166.1">RES</text>
<text x="353.4" y="162.6">MOSI</text>
<text x="32.6" y="169.3">GND</text>
<text x="34.6" y="171" transform="rotate(-90 34.6 171)">6</text>
<text x="81.8" y="169.3">PROG</text>
<text x="93.4" y="169.3">STAT</text>
<text x="228.6" y="169.3">VBAT</text>
<text x="33.2" y="175.5" transform="rotate(-90 33.2 175.5)">6</text>
<text x="32" y="236.8">PB0 (MOSI/DI/SDA/AIN0/OC0A/OC1A/AREF/PCINT0)</text>
<text x="111.1" y="238.1">6</text>
<text x="111.1" y="234.5">5</text>
<text x="43.2" y="243.9">PB2 (SCK/USCK/SCL/ADC1/T0/INT0/PCINT2)</text>
<text x="47.1" y="240.3">PB1 (MISO/DO/AIN1/OC0B/OC1A/PCINT1)</text>
<text x="111.1" y="241.6">7</text>
<text x="111.1" y="245.1">2</text>
<text x="49.3" y="250.9">PB4 (PCINT4/XTAL2/CLKO/OC1B/ADC2)</text>
<text x="50.6" y="247.4">PB3 (PCINT3/XTAL1/CLKI/OC1B/ADC3)</text>
<text x="111.1" y="248.6">3</text>
<text x="61.7" y="254.5">PB5 (PCINT5/RESET/ADC0/DW)</text>
<text x="111.1" y="252.2">1</text>
</g>
<g font-size="3.2" fill="#f00">
<text x="355.5" y="159">VCC</text>
<text x="363.5" y="157.3">2</text>
<text x="223.4" y="174.9">2</text>
<text x="228.6" y="176.3">VCC</text>
<text x="28.4" y="259.2">8</text>
<text x="34.6" y="261.5">VCC</text>
</g>
</svg>
